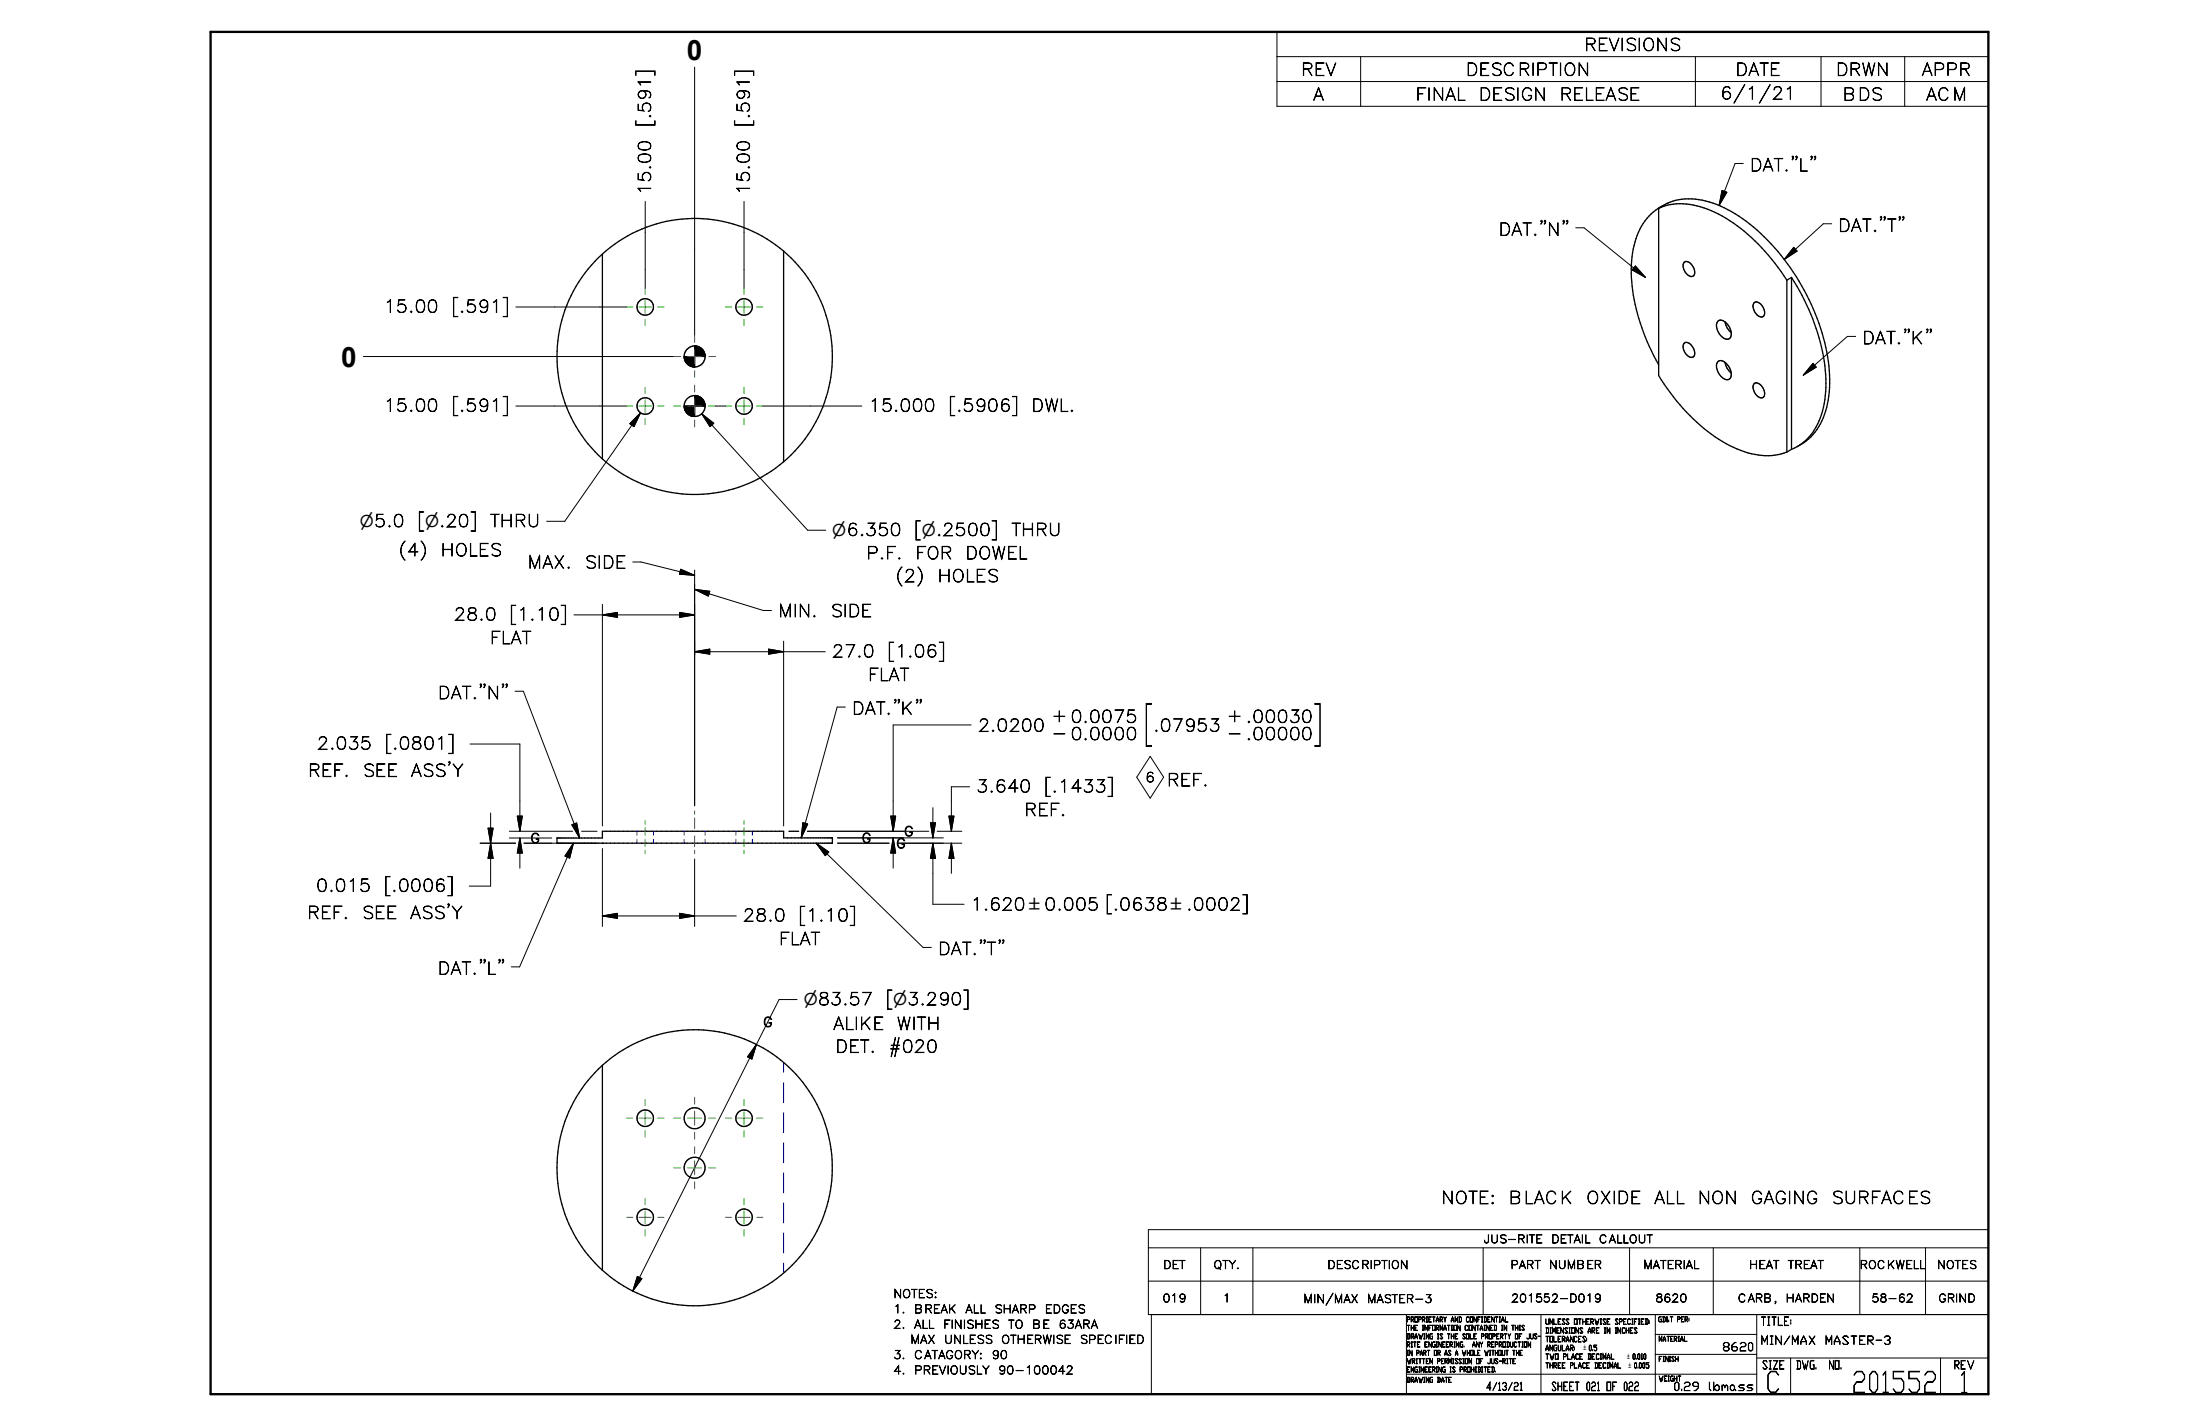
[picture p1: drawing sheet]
<svg xmlns="http://www.w3.org/2000/svg" width="432mm" height="279mm" viewBox="0 0 432 279" stroke-linecap="round" stroke-linejoin="round" font-family="sans-serif">
<g fill="none" stroke="#000" stroke-width=".25">
<path d="M327.2 39.9h.1M327.2 39.9a13.1 13.1 0 0 1 11.2 .9 37.5 37.5 0 0 1 14.7 14.4 38.7 38.7 0 0 1 6 20.9 13.9 13.9 0 0 1-4.1 10l-2.2 1.5M327.2 39.9l-1.4 .8M118.2 49.9v40.1M153.8 49.3v41.3M153.8 49.3a27.1 27.1 0 0 0-37.8 2.9 27.1 27.1 0 0 0 2.2 37.8M153.8 49.3a27.1 27.1 0 0 1 0 41.3M325.6 40.9l.9-.6a11.2 11.2 0 0 0-5.9 8.6 32.8 32.8 0 0 0 3.1 19.1l1.9 3.6M325.6 40.9v32.8a35.7 35.7 0 0 0 15.3 14.4 12.5 12.5 0 0 0 9.8 .6M325.6 40.9a13.1 13.1 0 0 1 11 .8 35.9 35.9 0 0 1 14.1 13.3M330.5 51.5a1.23 1.23 0 0 1 1.8 .9 1.15 1.15 0 0 1-.3 1.9 2.12 2.12 0 0 1-1.5-2.8zM344.3 59.4a1.44 1.44 0 0 1 1.8 1.1 1.14 1.14 0 0 1-.2 1.7 1.94 1.94 0 0 1-1.6-2.8z"/>
<path d="M350.7 55v33.7M351.6 54.4v33.8M351.6 54.4l-.9 .6M351.6 54.4a41.3 41.3 0 0 1 6.8 20 16.3 16.3 0 0 1-3 10.9 9 9 0 0 1-3.8 2.9M330.5 67.4a1.23 1.23 0 0 1 1.8 .8 1.15 1.15 0 0 1-.3 1.9 2.12 2.12 0 0 1-1.5-2.7zM337.1 71a1.07 1.07 0 0 1 1.7 .3 2.44 2.44 0 0 1 .7 3 1.65 1.65 0 0 1-2.1-1 2.14 2.14 0 0 1-.3-2.3zM337.2 63a1.2 1.2 0 0 1 1.6 .4 2.45 2.45 0 0 1 .7 3 1.66 1.66 0 0 1-2.1-1.1 1.99 1.99 0 0 1-.2-2.3zM338.6 63.2v.2a3.1 3.1 0 0 0 1.2 1.8M338.6 71.1v.2a3.1 3.1 0 0 0 1.2 1.9M344.3 75.2a1.44 1.44 0 0 1 1.8 1.2 1.14 1.14 0 0 1-.2 1.6 1.94 1.94 0 0 1-1.6-2.8zM118.2 90a27 27 0 0 0 35.6 .6M351.6 88.2l-.9 .5"/>
<path d="M109.3 164.4h8.9v-1.3h35.6v1.3h9.6v1h-54.1zM118.2 165.4h.1M118.2 209v40.2M118.2 209a27 27 0 0 1 37.6 1.3 27 27 0 0 1 0 37.6 27 27 0 0 1-37.6 1.3M118.2 209a27.2 27.2 0 0 0 0 40.2"/>
<circle cx="126.6" cy="79.7" r="1.63"/>
<circle cx="126.6" cy="60.2" r="1.61"/>
<circle cx="136.3" cy="69.9" r="2.05"/>
<circle cx="136.3" cy="79.7" r="2.05"/>
<circle cx="146" cy="79.7" r="1.62"/>
<circle cx="146" cy="60.2" r="1.62"/>
<circle cx="126.6" cy="219.4" r="1.61"/>
<circle cx="136.3" cy="219.4" r="2.05"/>
<circle cx="146" cy="219.4" r="1.61"/>
<circle cx="126.7" cy="238.9" r="1.62"/>
<circle cx="136.3" cy="229.1" r="2.05"/>
<circle cx="146" cy="238.9" r="1.62"/>
</g>
<g fill="none" stroke="#00f" stroke-width=".2">
<path d="M125 163.1v.8M125 164.7v.7M128.3 163.1v.8M128.3 164.7v.7M134.3 163.1v.8M134.3 164.7v.7M138.4 163.1v.8M138.4 164.7v.7M144.4 163.1v.8M144.4 164.7v.7M147.7 163.1v.8M147.7 164.7v.7"/>
<path d="M153.8 208.5v1.9M153.8 212.4v3.9M153.8 218.3v3.9M153.8 224.2v3.9M153.8 230.1v3.9M153.8 236v3.9M153.8 241.9v3.9M153.8 247.8v2"/>
</g>
<g fill="#000" stroke="#000" stroke-width=".2">
<path d="M338 37.4l.9 .3-1.5 2.6zM321 52.2l2 2.2-2.7-1.4zM352.1 48.5l.6 .8-2.5 1.6zM134.3 79.7h2l-2 .1zM134.3 70h2l-2 .1zM134.3 70.4l2-.4-1.9 .6zM134.5 70.8l1.8-.8-1.7 1zM134.7 71.2l1.6-1.2-1.5 1.4zM136.3 70l-1.1 1.7-.1-.1zM136.3 70l-.7 1.9-.2-.1zM136.3 70l-.3 2h-.1zM134.3 79.8l2-.1-2 .3z"/>
<path d="M134.3 80l2-.3-2 .4zM134.4 80.3l1.9-.6-1.9 .7zM134.4 80.4l1.9-.7-1.8 .9zM134.6 80.7l1.7-1-1.7 1.1zM134.6 80.8l1.7-1.1-1.6 1.2zM134.8 81.1l1.5-1.4-1.4 1.5zM136.3 79.7l-1.2 1.6-.2-.1zM136.3 79.7l-1 1.7h-.1zM136.3 79.7l-.9 1.8-.1-.1zM136.3 79.7l-.6 1.9h-.1zM136.3 79.7l-.4 2-.2-.1zM136.3 79.7l-.1 2h-.2z"/>
<path d="M136.3 79.7v2h-.1zM136.3 79.7l2.1-.3v.1zM136.3 79.7l2-.5 .1 .2zM136.3 79.7l1.9-.8 .1 .2zM136.3 79.7l1.9-.9v.1zM136.3 79.7l1.7-1.2 .1 .1zM136.3 79.7l1.6-1.3 .1 .1zM137.7 78.2l.1 .1-1.5 1.4zM137.6 78.1l.1 .1-1.4 1.5zM137.4 77.9l.1 .1-1.2 1.7zM137.2 77.8l.2 .1-1.1 1.8zM136.9 77.7l.2 .1-.8 1.9z"/>
<path d="M136.8 77.7h.1l-.6 2zM136.5 77.6h.1l-.3 2.1zM136.3 77.6h.2l-.2 2.1zM134.3 70.1l2-.1-2 .3zM134.3 70.3l2-.3-2 .4zM134.4 70.6l1.9-.6-1.9 .7zM134.4 70.7l1.9-.7-1.8 .8zM134.6 71l1.7-1-1.7 1.1zM134.6 71.1l1.7-1.1-1.6 1.2zM134.8 71.4l1.5-1.4-1.4 1.5zM136.3 70l-1.2 1.6-.2-.1zM136.3 70l-1 1.7h-.1z"/>
<path d="M136.3 70l-.9 1.8-.1-.1zM136.3 70l-.6 1.9h-.1zM136.3 70l-.4 2-.2-.1zM136.3 70l-.1 2h-.2zM136.3 70v2h-.1zM136.3 70l2.1-.4v.2zM136.3 70l2-.5 .1 .1zM136.3 70l1.9-.8 .1 .1zM136.3 70l1.9-.9v.1zM136.3 70l1.7-1.2 .1 .1zM136.3 70l1.6-1.3 .1 .1zM137.7 68.4l.1 .2-1.5 1.4z"/>
<path d="M137.6 68.3l.1 .1-1.4 1.6zM137.4 68.2h.1l-1.2 1.8zM137.2 68.1l.2 .1-1.1 1.8zM136.9 68h.2l-.8 2zM136.8 67.9l.1 .1-.6 2zM136.5 67.9h.1l-.3 2.1zM136.3 67.9h.2l-.2 2.1zM136.6 77.6l.2 .1-.5 2zM136.6 67.9h.2l-.5 2.1zM137.1 77.8h.1l-.9 1.9zM137.1 68l.1 .1-.9 1.9zM137.5 78l.1 .1-1.3 1.6z"/>
<path d="M137.5 68.2l.1 .1-1.3 1.7zM136.3 79.7l1.5-1.4 .1 .1zM136.3 70l1.5-1.4 .1 .1zM136.3 79.7l1.8-1.1 .1 .2zM136.3 70l1.8-1.1 .1 .2zM136.3 79.7l2-.6v.1zM136.3 70l2-.7v.2zM136.3 79.7l2.1-.2v.2zM136.3 70l2.1-.2v.2zM355.8 71.3l.7 .7-2.6 1.6zM125.7 81l-1.3 2.7-.8-.6zM134.3 80.1l2-.4-1.9 .6z"/>
<path d="M134.5 80.6l1.8-.9-1.7 1zM134.7 80.9l1.6-1.2-1.5 1.4zM136.3 79.7l-1.1 1.7-.1-.1zM136.3 79.7l-.7 1.9-.2-.1zM136.3 79.7l-.3 2h-.1zM137.7 81.2l2.4 1.9-.7 .6zM133.6 111.7l2.7 1.2-2.9-.2zM136.3 115.6l3 .4-.3 1zM118.2 120.6l3-.4v.9zM133.4 120.2l2.9 .4-2.9 .5zM136.3 127.9l3-.5v1zM150.9 127.4l2.9 .5-2.9 .5z"/>
<path d="M95.8 162.5h1l-.5 2.9zM96.3 165.4l.5 3h-1zM101.5 160.1h1l-.5 3zM102 164.4l.5 3h-1zM112.5 165.4l-.7 3-.9-.4zM112.2 161.8l1-.3 .6 2.9zM118.2 179.7l3-.5v1zM157.6 161.4l.9 .3-1.2 2.7zM160.2 165.4l2.5 1.8-.7 .7zM174.8 160.1h1l-.5 3zM175.3 164.4l.5 3h-1zM182.6 161.4h1l-.5 3z"/>
<path d="M183.1 165.4l.5 3h-1zM186.2 160.1h1l-.5 3zM186.7 165.4l.5 3h-1zM133.4 179.2l2.9 .5-2.9 .5zM148.5 204.9l-.9 2.9-.9-.4zM125.1 250.5l.9 .4-1.8 2.4z"/>
</g>
<path d="M41.3 6.3h349v267.3h-349z" fill="none" stroke="#000" stroke-width=".46"/>
<g fill="none" stroke="#000" stroke-width=".2">
<path d="M136.3 13.2v52.6M250.6 6.3h139.7v14.6h-139.7zM250.6 11.1h139.7M250.6 16h139.7M267.1 11.1v9.8M332.8 11.1v9.8M357.4 11.1v9.8M373.8 11.1v9.8M126.6 39.5v17M146 39.5v17M338 37.4l.9 .3-1.5 2.6zM342.2 32.1h-1.6l-3.2 8.2"/>
<path d="M309.3 44.7h1.6l12.1 9.7M321 52.2l2 2.2-2.7-1.4zM352.1 48.5l.6 .8-2.5 1.6zM359.5 43.9h-1.6l-7.7 7M71.3 70h60.9M101.2 60.2h21.8M101.2 79.7h21.8M136.3 67.9a2.04 2.04 0 0 1 2.1 2.1h-4.1a2.08 2.08 0 0 0 2 2zM136.3 77.6a2.08 2.08 0 0 1 2.1 2.1h-4.1a2.08 2.08 0 0 0 2 2zM140.4 79.7h2M149.7 79.7h19.5M355.8 71.3l.7 .7-2.6 1.6z"/>
<path d="M364.2 66h-1.6l-8.7 7.6M125.7 81l-14.9 21.3h-3.5M125.7 81l-1.3 2.7-.8-.6zM137.7 81.2l20.8 22.8h3.6M137.7 81.2l2.4 1.9-.7 .6zM118.2 118.6v43.5M124.2 110.3h1.6l10.5 2.6M133.6 111.7l2.7 1.2-2.9-.2zM136.3 111.8v46.3M136.3 115.6l13.5 4.2h1.6M136.3 115.6l3 .4-.3 1zM101.1 135.6h1.6l11.1 28.8"/>
<path d="M112.6 120.6h23.7M118.2 120.6l3-.4v.9zM133.4 120.2l2.9 .4-2.9 .5zM136.3 127.9h25.7M136.3 127.9l3-.5v1zM150.9 127.4l2.9 .5-2.9 .5zM153.8 125.8v36.3M165.9 138.7h-1.6l-7 25.7M92.3 146h9.7v17.1M96.3 159.5v14.4h-4.2M183.1 158.5v5.9M190.3 154.4h-3.6v8.7"/>
<path d="M190.6 142.2h-15.3v20.9M225.8 148.4l2.6 4.1-2.6 4.1-2.7-4.1zM94.2 165.4h7M95.8 162.5h1l-.5 2.9zM96.3 165.4l.5 3h-1zM100 163.1h12.4M100 164.4h8.3M101.5 160.1h1l-.5 3zM102 164.4v6M102 164.4l.5 3h-1zM102.8 165.4h14.4M112.2 161.8l1-.3 .6 2.9z"/>
<path d="M112.5 165.4l-10.5 24.3h-1.6M112.5 165.4l-.7 3-.9-.4zM114.1 163.1h3.1M118.2 179.7l3-.5v1zM118.2 166.5v15.3M118.2 179.7h26.3M133.4 179.2l2.9 .5-2.9 .5zM136.3 168.5v13.3M154.8 163.1h2M157.6 161.4l.9 .3-1.2 2.7zM158.5 163.1h23.8M160.2 165.4l21 20.5h1.6"/>
<path d="M160.2 165.4l2.5 1.8-.7 .7zM164.4 165.4h10.1M164.4 164.4h20.8M174.8 160.1h1l-.5 3zM175.3 164.4l.5 3h-1zM175.3 164.4v5.9M176.1 165.4h12.7M182.6 161.4h1l-.5 3zM183.1 165.4l.5 3h-1zM183.1 165.4v12h6.1M183.9 163.1h4.9M186.2 160.1h1l-.5 3z"/>
<path d="M186.7 165.4v6M186.7 165.4l.5 3h-1zM156.4 196.1h-3.5l-4.4 8.8M148.5 204.9l-24.3 48.4M148.5 204.9l-.9 2.9-.9-.4zM125.1 250.5l.9 .4-1.8 2.4zM225.4 244.8h164.9M225.4 251.4h164.9M226 257.9v15.7h164.3v-32.3h-164.9v16.6h164.9M235.7 244.8v13.1M245.9 244.8v13.1M276 257.9v15.7"/>
<path d="M291.1 244.8v13.1M302.4 257.9v15.7M319.8 244.8v13.1M324.9 257.9v15.7M336.3 244.8v13.1M344.8 257.9v15.7M365 244.8v13.1M377.9 244.8v13.1M276 269.6h68.8M324.9 261.8h19.9M324.9 265.7h19.9M344.8 266.5h45.5"/>
<path d="M351.4 266.5v7.1M380.9 266.5v7.1"/>
</g>
<g fill="none" stroke="#23a718" stroke-width=".2">
<path d="M126.6 56.5v1.3M126.6 59v2.5M146 56.5v1.3M146 59v2.5M123 79.7h1.2M123 60.2h1.2M125.4 79.7h2.5M125.4 60.2h2.5M126.6 62.7v1.2M126.6 76v1.2M126.6 78.4v2.5M129.1 79.7h1.2"/>
<path d="M129.1 60.2h1.2M132.2 79.7h1.4M132.2 70h1.4M135 79.7h2.7M135 70h2.7M136.3 65.8v1.4M136.3 68.6v2.7M136.3 72.7v1.3M136.3 75.5v1.4M136.3 78.3v2.7M139.1 79.7h1.3M139.1 70h1.3"/>
<path d="M142.4 79.7h1.2M142.4 60.2h1.2M144.8 79.7h2.5M144.8 60.2h2.5M146 62.7v1.2M146 76v1.2M146 78.4v2.5M148.5 79.7h1.2M148.5 60.2h1.2M126.6 82.1v1.2M136.3 82.4v1.4M146 82.1v1.2"/>
<path d="M136.3 159.1v.7M126.6 161v.7M126.6 162.4v1.5M126.6 164.7v1.4M126.6 166.8v.7M136.3 160.5v2.1M136.3 164v2.1M136.3 166.8v.7M146 161v.7M146 162.4v1.5M146 164.7v1.4M146 166.8v.7"/>
<path d="M123 219.4h1.2M125.4 219.4h2.5M126.6 215.7v1.3M126.6 218.2v2.4M129.1 219.4h1.2M132.2 219.4h1.4M135 219.4h2.7M136.3 215.3v1.4M136.3 218v2.8M139.1 219.4h1.3M142.4 219.4h1.2M144.8 219.4h2.5"/>
<path d="M146 215.7v1.3M146 218.2v2.4M148.5 219.4h1.2M123 238.9h1.2M125.4 238.9h2.5M126.6 221.9v1.2M126.6 235.2v1.2M126.6 237.6v2.5M129.1 238.9h1.2M132.2 229.1h1.4M135 229.1h2.7M136.3 222.1v1.4"/>
<path d="M136.3 225v1.4M136.3 227.8v2.7M136.3 231.9v1.3M139.1 229.1h1.3M142.4 238.9h1.2M144.8 238.9h2.5M146 221.9v1.2M146 235.2v1.2M146 237.6v2.5M148.5 238.9h1.2M126.6 241.3v1.2M146 241.3v1.2"/>
</g>
<g font-size="7.4">
<text x="224.5" y="144.6">[</text>
<text x="257.7" y="144.6">]</text>
</g>
<g font-size="5.7">
<text x="346.5" y="273.2">C</text>
<text x="363.4" y="273.2">201552</text>
<text x="384.5" y="273.3">1</text>
</g>
<g font-size="5.5">
<text x="134.8" y="11.8">0</text>
<text x="67" y="71.9">0</text>
</g>
<g font-size="3.3">
<text x="310.9" y="9.9">REVISIONS</text>
<text x="255.4" y="14.8">REV</text>
<text x="287.7" y="14.8">DESCRIPTION</text>
<text x="340.6" y="14.8">DATE</text>
<text x="360.3" y="14.8">DRWN</text>
<text x="377.2" y="14.8">APPR</text>
<text x="257.7" y="19.7">A</text>
<text x="277.8" y="19.7">FINAL</text>
<text x="290.2" y="19.7">DESIGN</text>
<text x="306.1" y="19.7">RELEASE</text>
<text x="337.7" y="19.5">6/1/21</text>
<text x="361.7" y="19.7">BDS</text>
<text x="378" y="19.7">ACM</text>
<text x="127.7" y="24.9" transform="rotate(-90 127.7 24.9)">[.591]</text>
<text x="147.1" y="24.9" transform="rotate(-90 147.1 24.9)">[.591]</text>
<text x="343.4" y="33.6">DAT.&quot;L&quot;</text>
<text x="127.7" y="38.3" transform="rotate(-90 127.7 38.3)">15.00</text>
<text x="147.1" y="38.3" transform="rotate(-90 147.1 38.3)">15.00</text>
<text x="294.1" y="46.2">DAT.&quot;N&quot;</text>
<text x="360.8" y="45.4">DAT.&quot;T&quot;</text>
<text x="75.3" y="61.3">15.00</text>
<text x="88.7" y="61.3">[.591]</text>
<text x="365.5" y="67.5">DAT.&quot;K&quot;</text>
<text x="75.3" y="80.7">15.00</text>
<text x="88.7" y="80.7">[.591]</text>
<text x="170.5" y="80.7">15.000</text>
<text x="186.2" y="80.7">[.5906]</text>
<text x="202.4" y="80.7">DWL.</text>
<text x="82" y="103.4">[n.20]</text>
<text x="96.2" y="103.4">THRU</text>
<text x="179.4" y="105.1">[n.2500]</text>
<text x="198.5" y="105.1">THRU</text>
<text x="78.2" y="109.1">(4)</text>
<text x="86.5" y="109.1">HOLES</text>
<text x="103.5" y="111.5">MAX.</text>
<text x="114.7" y="111.5">SIDE</text>
<text x="170" y="109.7">P.F.</text>
<text x="179.7" y="109.7">FOR</text>
<text x="189.5" y="109.7">DOWEL</text>
<text x="175.7" y="114.2">(2)</text>
<text x="184" y="114.2">HOLES</text>
<text x="89.1" y="121.7">28.0</text>
<text x="100" y="121.7">[1.10]</text>
<text x="152.7" y="121">MIN.</text>
<text x="163" y="121">SIDE</text>
<text x="96.1" y="126.3">FLAT</text>
<text x="163.3" y="128.9">27.0</text>
<text x="174.2" y="128.9">[1.06]</text>
<text x="85.9" y="137.1">DAT.&quot;N&quot;</text>
<text x="170.3" y="133.6">FLAT</text>
<text x="167.2" y="140.2">DAT.&quot;K&quot;</text>
<text x="191.9" y="143.5">2.0200</text>
<text x="206.4" y="141.6">+ 0.0075</text>
<text x="226.4" y="143.5">.07953</text>
<text x="240.8" y="141.6">+ .00030</text>
<text x="62.2" y="147">2.035</text>
<text x="75.5" y="147">[.0801]</text>
<text x="206.4" y="145">- 0.0000</text>
<text x="240.8" y="145">- .00000</text>
<text x="60.5" y="152.4">REF.</text>
<text x="71.2" y="152.4">SEE</text>
<text x="80.7" y="152.4">ASS'Y</text>
<text x="191.6" y="155.4">3.640</text>
<text x="204.9" y="155.4">[.1433]</text>
<text x="229" y="154.2">REF.</text>
<text x="201" y="160.1">REF.</text>
<text x="62" y="174.9">0.015</text>
<text x="75.4" y="174.9">[.0006]</text>
<text x="190.5" y="178.6">1.620 `0.005 [.0638 `.0002]</text>
<text x="60.3" y="180.3">REF.</text>
<text x="71" y="180.3">SEE</text>
<text x="80.5" y="180.3">ASS'Y</text>
<text x="145.8" y="180.8">28.0</text>
<text x="152.9" y="185.4">FLAT</text>
<text x="156.7" y="180.8">[1.10]</text>
<text x="85.9" y="191.2">DAT.&quot;L&quot;</text>
<text x="184.1" y="187.3">DAT.&quot;T&quot;</text>
<text x="173.9" y="197.2">[n3.290]</text>
<text x="163.5" y="202">ALIKE</text>
<text x="176" y="202">WITH</text>
<text x="164" y="206.5">DET.</text>
<text x="174.4" y="206.5">#020</text>
<text x="282.9" y="236.2">NOTE:</text>
<text x="296.1" y="236.2">BLACK</text>
<text x="311.3" y="236.2">OXIDE</text>
<text x="324.7" y="236.2">ALL</text>
<text x="333.2" y="236.2">NON</text>
<text x="343.6" y="236.2">GAGING</text>
<text x="359.4" y="236.2">SURFACES</text>
</g>
<g font-size="3.2">
<text x="70.7" y="103.4">n5.0</text>
<text x="163.4" y="105.1">n6.350</text>
<text x="157.8" y="197.2">n83.57</text>
</g>
<g font-size="2.6">
<text x="224.8" y="153.5">6</text>
<text x="104.1" y="165.4">G</text>
<text x="169.1" y="165.4">G</text>
<text x="175.9" y="166.5">G</text>
<text x="177.4" y="164.1">G</text>
<text x="149.7" y="201.5">G</text>
</g>
<g font-size="2.3">
<text x="345.5" y="260.1">TITLE:</text>
<text x="345.5" y="263.8">MIN/MAX</text>
<text x="358.1" y="263.8">MASTER-3</text>
<text x="338" y="265.1">8620</text>
<text x="345.8" y="268.6">SIZE</text>
<text x="352.5" y="268.6">DWG.</text>
<text x="358.9" y="268.6">NO.</text>
<text x="383.5" y="268.6">REV</text>
<text x="304.5" y="272.8">SHEET 021 OF 022</text>
<text x="328.4" y="272.8">0.29</text>
<text x="335.2" y="272.8">lbmass</text>
</g>
<g font-size="2.2">
<text x="291.2" y="243.9">JUS-RITE</text>
<text x="304.5" y="243.9">DETAIL</text>
<text x="313.8" y="243.9">CALLOUT</text>
<text x="228.3" y="248.9">DET</text>
<text x="238.2" y="248.9">QTY.</text>
<text x="260.5" y="248.9">DESCRIPTION</text>
<text x="296.5" y="248.9">PART</text>
<text x="304" y="248.9">NUMBER</text>
<text x="322.5" y="248.9">MATERIAL</text>
<text x="343.3" y="248.9">HEAT</text>
<text x="350.9" y="248.9">TREAT</text>
<text x="365" y="248.9">ROCKWELL</text>
<text x="380.2" y="248.9">NOTES</text>
<text x="175.3" y="254.6">NOTES:</text>
<text x="175.3" y="257.6">1.</text>
<text x="179.4" y="257.6">BREAK</text>
<text x="189.5" y="257.6">ALL</text>
<text x="195.2" y="257.6">SHARP</text>
<text x="205.1" y="257.6">EDGES</text>
<text x="228.2" y="255.5">019</text>
<text x="240" y="255.5">1</text>
<text x="255.8" y="255.6">MIN/MAX</text>
<text x="268.3" y="255.6">MASTER-3</text>
<text x="296.6" y="255.5">201552-D019</text>
<text x="324.9" y="255.5">8620</text>
<text x="341.1" y="255.5">CARB,</text>
<text x="350.5" y="255.5">HARDEN</text>
<text x="367.3" y="255.5">58-62</text>
<text x="380.5" y="255.5">GRIND</text>
<text x="175.3" y="260.6">2.</text>
<text x="178.7" y="263.6">MAX</text>
<text x="179.4" y="260.6">ALL</text>
<text x="185.1" y="260.6">FINISHES</text>
<text x="185.3" y="263.6">UNLESS</text>
<text x="196.5" y="263.6">OTHERWISE</text>
<text x="197.9" y="260.6">TO</text>
<text x="202.6" y="260.6">BE</text>
<text x="207.8" y="260.6">63ARA</text>
<text x="211.9" y="263.6">SPECIFIED</text>
<text x="175.3" y="266.6">3.</text>
<text x="175.3" y="269.6">4.</text>
<text x="179.4" y="266.6">CATAGORY:</text>
<text x="179.4" y="269.6">PREVIOUSLY</text>
<text x="194.6" y="266.6">90</text>
<text x="195.9" y="269.6">90-100042</text>
</g>
<text font-size="2.1" x="291.7" y="272.8">4/13/21</text>
<g font-size="1.5">
<text x="303.3" y="259.8">UNLESS OTHERWISE SPECIFIED:</text>
<text x="303.3" y="261.6">DIMENSIONS ARE IN INCHES</text>
<text x="303.3" y="263.3">TOLERANCES:</text>
<text x="303.3" y="265">ANGULAR:</text>
<text x="303.3" y="266.7">TWO PLACE DECIMAL</text>
<text x="303.3" y="268.4">THREE PLACE DECIMAL</text>
</g>
<g font-size="1.4">
<text x="276.1" y="259.4">PROPRIETARY AND CONFIDENTIAL</text>
<text x="276.1" y="261">THE INFORMATION CONTAINED IN THIS</text>
<text x="276.1" y="262.7">DRAWING IS THE SOLE PROPERTY OF JUS-</text>
<text x="325.4" y="259.3">GD&amp;T PER:</text>
<text x="325.5" y="263.2">MATERIAL</text>
<text x="276.1" y="264.3">RITE ENGINEERING.</text>
<text x="276.1" y="267.5">WRITTEN PERMISSION OF JUS-RITE</text>
<text x="276.1" y="269.2">ENGINEERING IS PROHIBITED.</text>
<text x="276.1" y="265.9">IN PART OR AS A WHOLE WITHOUT THE</text>
<text x="288.9" y="264.3">ANY REPRODUCTION</text>
<text x="310.8" y="265">`0.5</text>
<text x="319.4" y="266.7">`0.010</text>
<text x="319.7" y="268.4">`0.005</text>
<text x="325.5" y="267.1">FINISH</text>
<text x="276.1" y="271.2">DRAWING DATE</text>
<text x="325.5" y="271">WEIGHT</text>
</g>
</svg>
